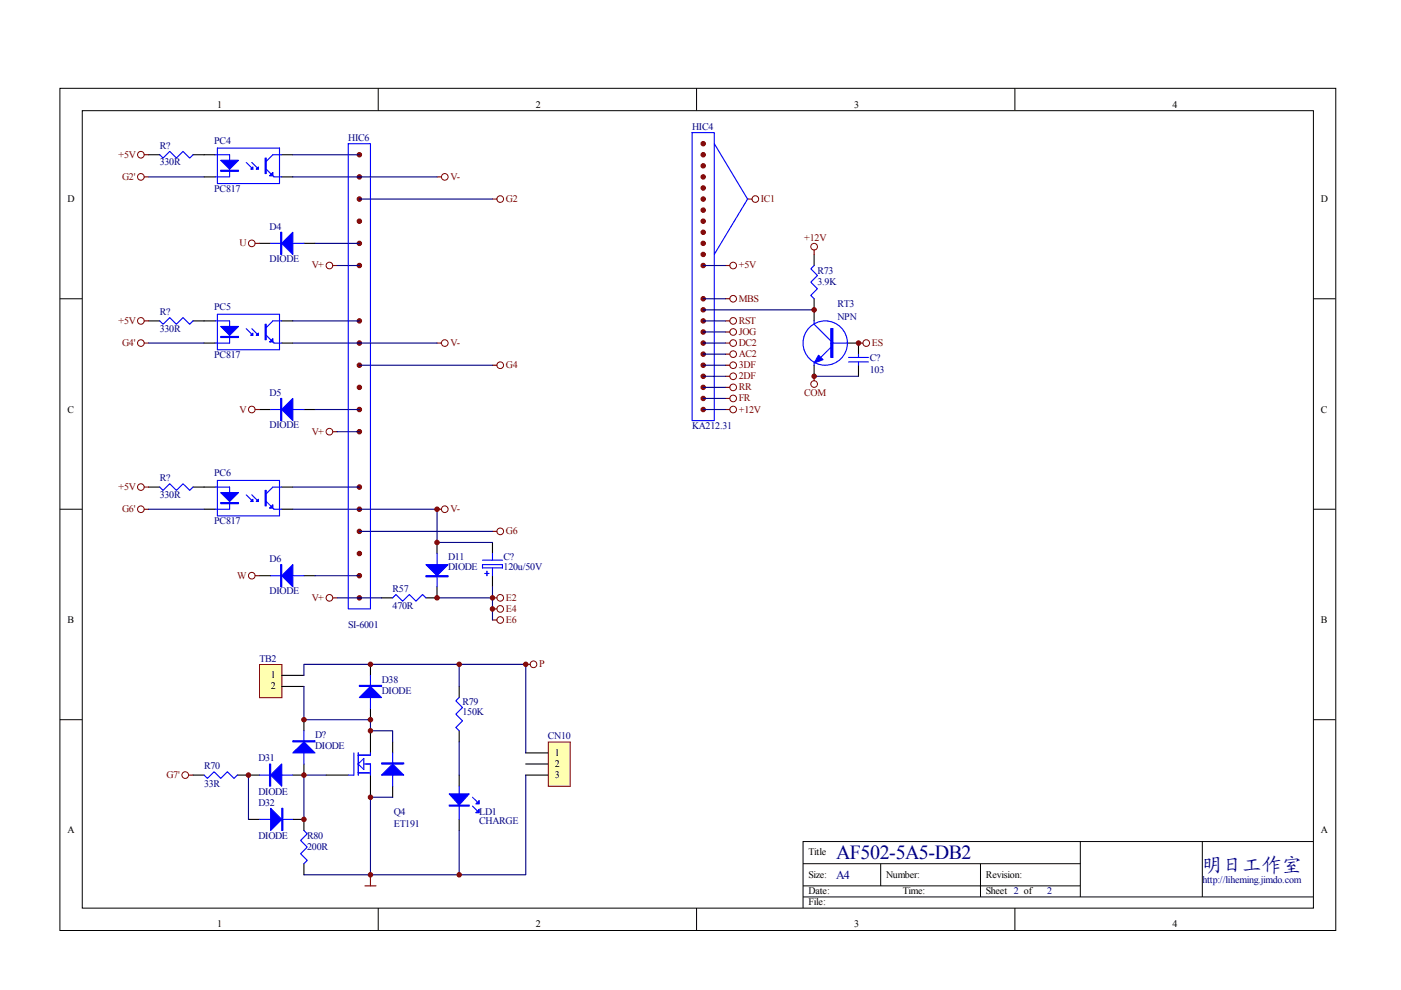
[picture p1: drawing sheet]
<svg xmlns="http://www.w3.org/2000/svg" width="297mm" height="210mm" viewBox="0 0 297 210" stroke-linecap="round" stroke-linejoin="round" font-family="sans-serif">
<g fill="none" stroke="#000" stroke-width=".21">
<path d="M12.7 18.7h270.5v178.6h-270.5zM80.2 18.7v4.7M147.7 18.7v4.7M215.2 18.7v4.7M17.4 23.5h261.1v169h-261.1zM12.7 63.3h4.7M278.4 63.3h4.7M12.7 108h4.7M278.4 108h4.7M12.7 152.6h4.7M278.4 152.6h4.7M229 178.4v11.8"/>
<path d="M254.9 178.4h-84.6v14.1M278.4 178.4h-23.5v11.8M80.2 192.5v4.7M147.7 192.5v4.7M170.3 183.1h58.7M170.3 190.2h108.1M170.3 187.8h58.7M186.7 183.1v4.7M207.9 183.1v7.1M215.2 192.5v4.7"/>
</g>
<g fill="none" stroke="#000" stroke-width=".23">
<path d="M31.5 32.8h2.4M40.9 32.8h4.7M43.3 37.5h2.3M59.7 32.8h2.4M59.7 37.5h2.4M55 51.6h2.4M64.4 51.6h2.4M31.5 68h2.4M40.9 68h4.7M43.3 72.7h2.3M59.7 68h2.4M59.7 72.7h2.4"/>
<path d="M55 86.8h2.4M64.4 86.8h2.4M31.5 103.3h2.4M40.9 103.3h4.7M43.3 108h2.3M59.7 103.3h2.4M59.7 108h2.4M92.7 115v2.4M104.4 115v2.4M55 122.1h2.4M64.4 122.1h2.4M80.9 126.8h2.3"/>
<path d="M92.7 124.4v2.4h-2.4M104.4 122.1v2.3M64.4 152.6v2.3M78.5 140.9v2.3M78.5 150.2v2.4M78.5 154.9v4.7M83.2 157.3v2.3M40.9 164.3h2.4M50.3 164.3h4.7M52.7 173.7h2.3M62.1 173.7h2.3v2.4M64.4 162v2.3h-2.3"/>
<path d="M69.1 164.3h4.7M78.5 164.3v4.7M83.2 166.7v2.3M64.4 183.1v2.4"/>
</g>
<g fill="none" stroke="#00f" stroke-width=".23">
<path d="M33.9 32.8l.7 .7 1.4-1.4 1.4 1.4 1.4-1.4 1.4 1.4 .7-.7M45.6 32.8h3.1v4.7h-3.1M46.1 31.4h13.2v7.5h-13.2zM52.2 34.5l1.4 1.4M53.4 34.5l1.4 1.4M56.4 35.9l1.7 1.6h1.6M59.7 32.8h-1.8l-1.5 1.4M73.8 30.5h4.7v98.6h-4.7zM57.4 51.6h7M33.9 68l.7 .7 1.4-1.4 1.4 1.4 1.4-1.4 1.4 1.4 .7-.7M45.6 68h3.1v4.7h-3.1M46.1 66.6h13.2v7.5h-13.2z"/>
<path d="M52.2 69.7l1.4 1.4M53.4 69.7l1.4 1.4M56.4 71.1l1.7 1.6h1.6M59.7 68h-1.8l-1.5 1.5M57.4 86.8h7M33.9 103.3l.7 .7 1.4-1.4 1.4 1.4 1.4-1.4 1.4 1.4 .7-.7M45.6 103.3h3.1v4.7h-3.1M46.1 101.9h13.2v7.5h-13.2zM52.2 104.9l1.4 1.4M53.4 104.9l1.4 1.4M56.4 106.3l1.7 1.7h1.6M59.7 103.3h-1.8l-1.5 1.4"/>
<path d="M92.7 117.4v7M102.3 119.7h4.2v.7h-4.2zM102.3 118.8h4.2M104.4 117.4v1.4M57.4 122.1h7M83.2 126.8l.8-.7 1.4 1.4 1.4-1.4 1.4 1.4 1.4-1.4 .7 .7M102.8 121.6h.9M103.2 121.1v1M104.4 120.4v1.7M64.4 154.9v7.1M75 159.6v4.7h-1.2M76 159.6v4.7"/>
<path d="M78.5 143.2v7M78.5 159.6v.5h-2.5M83.2 159.6v7.1M43.3 164.3l.7 .7 1.4-1.4 1.4 1.4 1.4-1.4 1.4 1.4 .7-.7M55 164.3h7.1M55 173.7h7.1M64.4 176.1l.7 .7-1.4 1.4 1.4 1.4-1.4 1.4 1.4 1.4-.7 .7M76 163.9h2.5M76 162l1.1-1.2v2.4zM77.1 162h1.4v2.3"/>
</g>
<g fill="#00f" stroke="#00f" stroke-width=".23">
<path d="M46.8 34h3.8l-1.9 1.9z"/>
<path d="M54.8 35.4v.5h-.5z"/>
<path d="M53.6 35.4v.5h-.5z"/>
<path d="M57.1 37.3l.8-.7v.7z"/>
<path d="M59.7 51.6l2.4-2.3v4.6z"/>
<path d="M46.8 69.2h3.8l-1.9 1.9z"/>
<path d="M54.3 71.1l.5-.5v.5z"/>
<path d="M53.1 71.1l.5-.5v.5z"/>
<path d="M57.1 72.5l.8-.7v.7z"/>
<path d="M62.1 84.5v4.7l-2.4-2.4z"/>
<path d="M46.8 104.4h3.8l-1.9 1.9z"/>
<path d="M54.8 105.9v.4h-.5z"/>
<path d="M53.6 105.9v.4h-.5z"/>
<path d="M57.1 107.7l.8-.7v.7z"/>
<path d="M62.1 119.7v4.7l-2.4-2.3z"/>
<path d="M90.3 119.7h4.7l-2.3 2.4z"/>
<path d="M83.2 162l2.4 2.3h-4.7z"/>
<path d="M62.1 159.6l2.3-2.3 2.4 2.3z"/>
<path d="M57.4 164.3l2.3-2.3v4.7z"/>
<path d="M57.4 171.4l2.3 2.3-2.3 2.4z"/>
<path d="M76.2 147.9l2.3-2.4 2.4 2.4z"/>
<path d="M46.8 36.1h3.8v.2h-3.8z" fill-rule="evenodd"/>
<path d="M56.2 33.5h.2v3.3h-.2z" fill-rule="evenodd"/>
<path d="M59.5 49.3h.2v4.6h-.2z" fill-rule="evenodd"/>
<path d="M46.8 71.3h3.8v.3h-3.8z" fill-rule="evenodd"/>
<path d="M56.2 68.7h.2v3.3h-.2z" fill-rule="evenodd"/>
<path d="M59.5 84.5h.2v4.7h-.2z" fill-rule="evenodd"/>
<path d="M46.8 106.6h3.8v.2h-3.8z" fill-rule="evenodd"/>
<path d="M56.2 104h.2v3.3h-.2z" fill-rule="evenodd"/>
<path d="M59.5 119.7h.2v4.7h-.2z" fill-rule="evenodd"/>
<path d="M90.3 122.1h4.7v.2h-4.7z" fill-rule="evenodd"/>
<path d="M80.9 161.8h4.7v.2h-4.7z" fill-rule="evenodd"/>
<path d="M62.1 157.1h4.7v.2h-4.7z" fill-rule="evenodd"/>
<path d="M57.1 162h.3v4.7h-.3z" fill-rule="evenodd"/>
<path d="M59.7 171.4h.3v4.7h-.3z" fill-rule="evenodd"/>
<path d="M76.2 145.3h4.7v.2h-4.7z" fill-rule="evenodd"/>
</g>
<g fill="none" stroke="#800000" stroke-width=".21">
<circle cx="29.9" cy="32.8" r=".71"/>
<circle cx="29.9" cy="37.5" r=".7"/>
<circle cx="94.3" cy="37.5" r=".71"/>
<circle cx="53.4" cy="51.6" r=".71"/>
<circle cx="69.8" cy="56.3" r=".7"/>
<circle cx="106.1" cy="42.2" r=".71"/>
<circle cx="29.9" cy="68" r=".71"/>
<circle cx="29.9" cy="72.7" r=".7"/>
<circle cx="94.3" cy="72.7" r=".71"/>
<circle cx="106.1" cy="77.4" r=".71"/>
<circle cx="53.4" cy="86.8" r=".7"/>
<circle cx="69.8" cy="91.5" r=".7"/>
<circle cx="29.9" cy="103.3" r=".7"/>
<circle cx="29.9" cy="108" r=".7"/>
<circle cx="94.3" cy="108" r=".71"/>
<circle cx="106.1" cy="112.7" r=".71"/>
<circle cx="53.4" cy="122.1" r=".7"/>
<circle cx="69.8" cy="126.8" r=".71"/>
<circle cx="106.1" cy="129.1" r=".71"/>
<circle cx="106.1" cy="126.8" r=".71"/>
<circle cx="106.1" cy="131.5" r=".71"/>
<circle cx="113.1" cy="140.8" r=".71"/>
<circle cx="39.3" cy="164.3" r=".71"/>
</g>
<g fill="none" stroke="#800000" stroke-width=".23">
<path d="M30.6 32.8h.9M30.6 37.5h.9M92.7 37.5h.9M54.1 51.6h.9M70.5 56.3h1M104.4 42.2h1M30.6 68h.9M30.6 72.7h.9M92.7 72.7h.9M104.4 77.4h1M54.1 86.8h.9M70.5 91.5h1"/>
<path d="M30.6 103.3h.9M30.6 108h.9M92.7 108h.9M104.4 112.7h1M54.1 122.1h.9M70.5 126.8h1M104.4 131.5h1M104.4 129.1h1M104.4 126.8h1M111.5 140.9h.9M40 164.3h.9"/>
</g>
<g fill="none" stroke="#000080" stroke-width=".23">
<path d="M31.5 37.5h11.8M62.1 37.5h30.6M62.1 32.8h14.1M66.8 51.6h9.4M71.5 56.3h4.7M76.2 42.2h28.2M31.5 72.7h11.8M62.1 72.7h30.6M62.1 68h14.1M76.2 77.4h28.2M66.8 86.8h9.4M71.5 91.5h4.7"/>
<path d="M31.5 108h11.8M62.1 108h30.6v7h11.7M62.1 103.3h14.1M76.2 112.7h28.2M66.8 122.1h9.4M71.5 126.8h9.4M104.4 124.4v2.4h-11.7M104.4 126.8v4.7"/>
</g>
<g fill="#800000" stroke="#800000" stroke-width=".21">
<circle cx="76.2" cy="32.8" r=".47"/>
<circle cx="76.2" cy="37.5" r=".47"/>
<circle cx="76.2" cy="42.2" r=".47"/>
<circle cx="76.2" cy="46.9" r=".47"/>
<circle cx="76.2" cy="51.6" r=".47"/>
<circle cx="76.2" cy="56.3" r=".47"/>
<circle cx="76.2" cy="68" r=".47"/>
<circle cx="76.2" cy="72.7" r=".47"/>
<circle cx="76.2" cy="77.4" r=".47"/>
<circle cx="76.2" cy="82.1" r=".47"/>
<circle cx="76.2" cy="86.8" r=".47"/>
<circle cx="76.2" cy="91.5" r=".47"/>
<circle cx="76.2" cy="103.3" r=".47"/>
<circle cx="76.2" cy="108" r=".47"/>
<circle cx="76.2" cy="112.7" r=".47"/>
<circle cx="76.2" cy="117.4" r=".47"/>
<circle cx="76.2" cy="122.1" r=".47"/>
<circle cx="76.2" cy="126.8" r=".47"/>
<circle cx="92.7" cy="126.8" r=".47"/>
<circle cx="92.7" cy="115" r=".47"/>
<circle cx="92.7" cy="108" r=".47"/>
<circle cx="104.4" cy="126.8" r=".47"/>
<circle cx="104.4" cy="129.1" r=".47"/>
</g>
<path d="M55.1 141h4.7v6.9h-4.7z" fill="#ffffb0"/>
<path d="M55 140.9h4.8v7h-4.8z" fill="none" stroke="#800000" stroke-width=".21"/>
<path d="M59.7 143.2h4.7M59.7 145.5h4.7" fill="none" stroke="#000" stroke-width=".23"/>
<path d="M64.4 145.5v7.1h14.1v2.3h4.7v2.4M78.5 140.9h-14.1v2.3M52.7 164.3v9.4M69.1 164.3h-4.7v9.4M83.2 169h-4.7v16.5h-14.1" fill="none" stroke="#000080" stroke-width=".23"/>
<g fill="#800000" stroke="#800000" stroke-width=".21">
<circle cx="64.4" cy="152.6" r=".47"/>
<circle cx="78.5" cy="152.6" r=".47"/>
<circle cx="78.5" cy="154.9" r=".47"/>
<circle cx="52.7" cy="164.3" r=".47"/>
<circle cx="64.4" cy="173.7" r=".47"/>
<circle cx="64.4" cy="164.3" r=".47"/>
<circle cx="78.5" cy="169" r=".47"/>
</g>
<path d="M116.3 157.4h4.6v9.3h-4.6z" fill="#ffffb0"/>
<g fill="none" stroke="#800000" stroke-width=".21">
<path d="M116.2 157.3h4.7v9.4h-4.7z"/>
<circle cx="155.4" cy="56.3" r=".71"/>
<circle cx="160.1" cy="42.2" r=".7"/>
<circle cx="172.6" cy="52.3" r=".71"/>
<circle cx="155.4" cy="79.8" r=".71"/>
<circle cx="155.4" cy="68" r=".71"/>
<circle cx="155.4" cy="63.3" r=".71"/>
<circle cx="155.4" cy="70.4" r=".71"/>
<circle cx="155.4" cy="72.7" r=".71"/>
<circle cx="155.4" cy="75.1" r=".71"/>
<circle cx="155.4" cy="77.4" r=".71"/>
<circle cx="183.7" cy="72.7" r=".7"/>
<circle cx="155.4" cy="82.1" r=".71"/>
<circle cx="155.4" cy="84.5" r=".71"/>
<circle cx="155.4" cy="86.8" r=".71"/>
<circle cx="172.6" cy="81.4" r=".71"/>
</g>
<path d="M172.6 53.9v2.4M172.6 63.3v4.7M172.6 77.4v2.4M179.7 72.7h2.3v2.4M182 77.4v2.4M97.4 145.5v2.4M97.4 154.9v2.4M111.5 159.6h4.7M97.4 164.3v2.4M97.4 173.7v2.4M111.5 162h4.7M111.5 164.3h4.7" fill="none" stroke="#000" stroke-width=".23"/>
<g fill="none" stroke="#00f" stroke-width=".23">
<path d="M146.7 28.1h4.7v61.1h-4.7zM151.4 30.5l7.1 11.7-7.1 11.7M172.6 56.3l-.7 .7 1.4 1.4-1.4 1.4 1.4 1.4-1.4 1.4 .7 .7M172.6 68v.7l3.5 3.6M172.6 77v.4M176.1 73.7l-2.1 2.1M176.1 72.7h3.6M179.9 75.8h4.2M179.9 76.7h4.2M182 75.1v.7M182 76.7v.7M97.4 147.9l-.7 .7 1.4 1.4-1.4 1.4 1.4 1.4-1.4 1.4 .7 .7"/>
<path d="M97.4 166.7v7M100.2 170.9l.9 1M100.2 169l.9 1"/>
<circle cx="175" cy="72.7" r="4.7"/>
</g>
<g fill="none" stroke="#000080" stroke-width=".23">
<path d="M149.1 56.3h4.7M149.1 63.3h4.7M149.1 68h4.7M149.1 70.4h4.7M149.1 72.7h4.7M149.1 75.1h4.7M149.1 79.8h4.7M149.1 77.4h4.7M149.1 65.7h23.5M172.6 79.8h9.4M149.1 86.8h4.7M149.1 84.5h4.7"/>
<path d="M149.1 82.1h4.7M78.5 140.9h33v18.7M97.4 140.9v4.6M97.4 157.3v7M97.4 176.1v9.4M111.5 164.3v21.2h-33"/>
</g>
<g fill="#800000" stroke="#800000" stroke-width=".21">
<circle cx="111.5" cy="140.8" r=".47"/>
<circle cx="78.5" cy="140.8" r=".47"/>
<circle cx="78.5" cy="185.5" r=".47"/>
<circle cx="97.4" cy="140.8" r=".47"/>
<circle cx="97.4" cy="185.5" r=".47"/>
<circle cx="149.1" cy="30.5" r=".47"/>
<circle cx="149.1" cy="32.8" r=".47"/>
<circle cx="149.1" cy="35.2" r=".47"/>
<circle cx="149.1" cy="37.5" r=".47"/>
<circle cx="149.1" cy="39.9" r=".47"/>
<circle cx="149.1" cy="42.2" r=".47"/>
<circle cx="149.1" cy="44.6" r=".47"/>
<circle cx="149.1" cy="46.9" r=".47"/>
<circle cx="149.1" cy="49.3" r=".47"/>
<circle cx="149.1" cy="51.6" r=".47"/>
<circle cx="149.1" cy="53.9" r=".47"/>
<circle cx="149.1" cy="56.3" r=".47"/>
<circle cx="149.1" cy="63.3" r=".47"/>
<circle cx="149.1" cy="65.7" r=".47"/>
<circle cx="149.1" cy="68" r=".47"/>
<circle cx="149.1" cy="70.4" r=".47"/>
<circle cx="149.1" cy="72.7" r=".47"/>
<circle cx="149.1" cy="75.1" r=".47"/>
<circle cx="149.1" cy="77.4" r=".47"/>
<circle cx="149.1" cy="79.8" r=".47"/>
<circle cx="149.1" cy="82.1" r=".47"/>
<circle cx="149.1" cy="86.8" r=".47"/>
<circle cx="149.1" cy="84.5" r=".47"/>
<circle cx="172.6" cy="65.7" r=".47"/>
<circle cx="182" cy="72.7" r=".47"/>
<circle cx="172.6" cy="79.8" r=".47"/>
</g>
<g fill="none" stroke="#800000" stroke-width=".23">
<path d="M153.8 56.3h.9M158.5 42.2h.9M172.6 53v.9M153.8 63.3h.9M153.8 68h.9M153.8 70.4h.9M153.8 72.7h.9M153.8 75.1h.9M153.8 77.4h.9M153.8 79.8h.9M172.6 79.8v.9M182 72.7h1"/>
<path d="M153.8 82.1h.9M153.8 84.5h.9M153.8 86.8h.9M77.4 187.8h2.3M78.5 185.5v2.3"/>
</g>
<g fill="#00f" stroke="#00f" stroke-width=".23">
<path d="M95.2 168.3h4.3l-2.1 2.4z"/>
<path d="M101.6 171.6v.7h-.7z"/>
<path d="M101.6 169.7v.7h-.7z"/>
<path d="M173.6 75.3l.9 1-1.9 .7z"/>
<path d="M95.2 170.7h4.3v.2h-4.3z" fill-rule="evenodd"/>
<path d="M176.1 69.7h.5v6.1h-.5z" fill-rule="evenodd"/>
</g>
<g font-size="4.2" fill="#000080">
<text x="177.3" y="182">AF502-5A5-DB2</text>
<text x="254.9" y="184.9">明日工作室</text>
</g>
<text font-size="2.5" fill="#000080" x="177.3" y="186.3">A4</text>
<g font-size="2.1">
<text x="46.1" y="22.9">1</text>
<text x="113.6" y="22.9">2</text>
<text x="181.1" y="22.9">3</text>
<text x="248.6" y="22.9">4</text>
<text x="14.3" y="42.8">D</text>
<text x="280.1" y="42.8">D</text>
<text x="14.3" y="87.5">C</text>
<text x="280.1" y="87.5">C</text>
<text x="14.3" y="132.1">B</text>
<text x="280.1" y="132.1">B</text>
<text x="57.4" y="143.8">1</text>
<text x="57.4" y="146.1">2</text>
<text x="117.6" y="160.3">1</text>
<text x="117.6" y="162.6">2</text>
<text x="117.6" y="164.9">3</text>
<text x="14.3" y="176.7">A</text>
<text x="280.1" y="176.7">A</text>
<text x="171.4" y="181.4">Title</text>
<text x="171.4" y="186.1">Size:</text>
<text x="171.4" y="189.6">Date:</text>
<text x="171.4" y="192">File:</text>
<text x="187.9" y="186.1">Number:</text>
<text x="191.4" y="189.6">Time:</text>
<text x="209" y="186.1">Revision:</text>
<text x="209" y="189.6">Sheet 2 of</text>
<text x="46.1" y="196.6">1</text>
<text x="113.6" y="196.6">2</text>
<text x="181.1" y="196.6">3</text>
<text x="248.6" y="196.6">4</text>
</g>
<g font-size="2.1" fill="#000080">
<text x="73.8" y="29.9">HIC6</text>
<text x="146.7" y="27.5">HIC4</text>
<text x="33.9" y="31.5">R?</text>
<text x="33.9" y="35.1">330R</text>
<text x="45.4" y="30.6">PC4</text>
<text x="45.4" y="40.7">PC817</text>
<text x="57.1" y="48.7">D4</text>
<text x="57.1" y="55.5">DIODE</text>
<text x="173.3" y="58.1">R73</text>
<text x="45.4" y="65.8">PC5</text>
<text x="173.3" y="60.5">3.9K</text>
<text x="177.5" y="65.1">RT3</text>
<text x="33.9" y="66.7">R?</text>
<text x="33.9" y="70.3">330R</text>
<text x="177.5" y="67.7">NPN</text>
<text x="45.4" y="76">PC817</text>
<text x="184.4" y="76.6">C?</text>
<text x="57.1" y="83.9">D5</text>
<text x="184.4" y="79">103</text>
<text x="57.1" y="90.7">DIODE</text>
<text x="146.7" y="90.9">KA212.31</text>
<text x="45.4" y="101">PC6</text>
<text x="33.9" y="102">R?</text>
<text x="33.9" y="105.5">330R</text>
<text x="45.4" y="111.2">PC817</text>
<text x="57.1" y="119.1">D6</text>
<text x="95" y="118.6">D11</text>
<text x="106.8" y="118.6">C?</text>
<text x="57.1" y="125.9">DIODE</text>
<text x="83.2" y="125.5">R57</text>
<text x="95" y="120.7">DIODE</text>
<text x="106.8" y="120.7">120u/50V</text>
<text x="83.2" y="129">470R</text>
<text x="73.8" y="133.2">SI-6001</text>
<text x="55" y="140.3">TB2</text>
<text x="80.9" y="144.7">D38</text>
<text x="80.9" y="147.1">DIODE</text>
<text x="98" y="149.5">R79</text>
<text x="98" y="151.6">150K</text>
<text x="54.8" y="161.4">D31</text>
<text x="66.8" y="156.5">D?</text>
<text x="66.8" y="158.8">DIODE</text>
<text x="116.2" y="156.7">CN10</text>
<text x="43.3" y="163.1">R70</text>
<text x="43.3" y="166.8">33R</text>
<text x="54.8" y="168.5">DIODE</text>
<text x="54.8" y="170.8">D32</text>
<text x="83.5" y="172.9">Q4</text>
<text x="101.6" y="172.7">LD1</text>
<text x="54.8" y="177.9">DIODE</text>
<text x="65.1" y="177.9">R80</text>
<text x="83.5" y="175.3">ET191</text>
<text x="101.6" y="174.8">CHARGE</text>
<text x="65.1" y="180.2">200R</text>
<text x="222" y="189.6">2</text>
<text x="254.9" y="187.3">http://liheming.jimdo.com</text>
</g>
<g font-size="2.1" fill="#800000">
<text x="25.1" y="33.5">+5V</text>
<text x="25.9" y="38.1">G2'</text>
<text x="95.5" y="38.1">V-</text>
<text x="107.3" y="42.8">G2</text>
<text x="161.3" y="42.8">IC1</text>
<text x="50.8" y="52.2">U</text>
<text x="170.5" y="51.1">+12V</text>
<text x="66.1" y="56.9">V+</text>
<text x="156.6" y="56.9">+5V</text>
<text x="156.6" y="63.9">MBS</text>
<text x="25.1" y="68.7">+5V</text>
<text x="156.6" y="68.7">RST</text>
<text x="156.6" y="71">JOG</text>
<text x="25.9" y="73.3">G4'</text>
<text x="95.5" y="73.3">V-</text>
<text x="156.6" y="73.3">DC2</text>
<text x="156.6" y="75.7">AC2</text>
<text x="184.8" y="73.3">ES</text>
<text x="107.3" y="78.1">G4</text>
<text x="156.6" y="78.1">3DF</text>
<text x="156.6" y="80.4">2DF</text>
<text x="156.6" y="82.7">RR</text>
<text x="170.5" y="83.9">COM</text>
<text x="50.8" y="87.5">V</text>
<text x="156.6" y="85.1">FR</text>
<text x="156.6" y="87.5">+12V</text>
<text x="66.1" y="92.1">V+</text>
<text x="25.1" y="103.9">+5V</text>
<text x="25.9" y="108.6">G6'</text>
<text x="95.5" y="108.6">V-</text>
<text x="107.3" y="113.3">G6</text>
<text x="50.3" y="122.7">W</text>
<text x="66.1" y="127.4">V+</text>
<text x="107.3" y="129.7">E4</text>
<text x="107.3" y="127.4">E2</text>
<text x="107.3" y="132.1">E6</text>
<text x="114.3" y="141.5">P</text>
<text x="35.3" y="164.9">G7'</text>
</g>
</svg>
